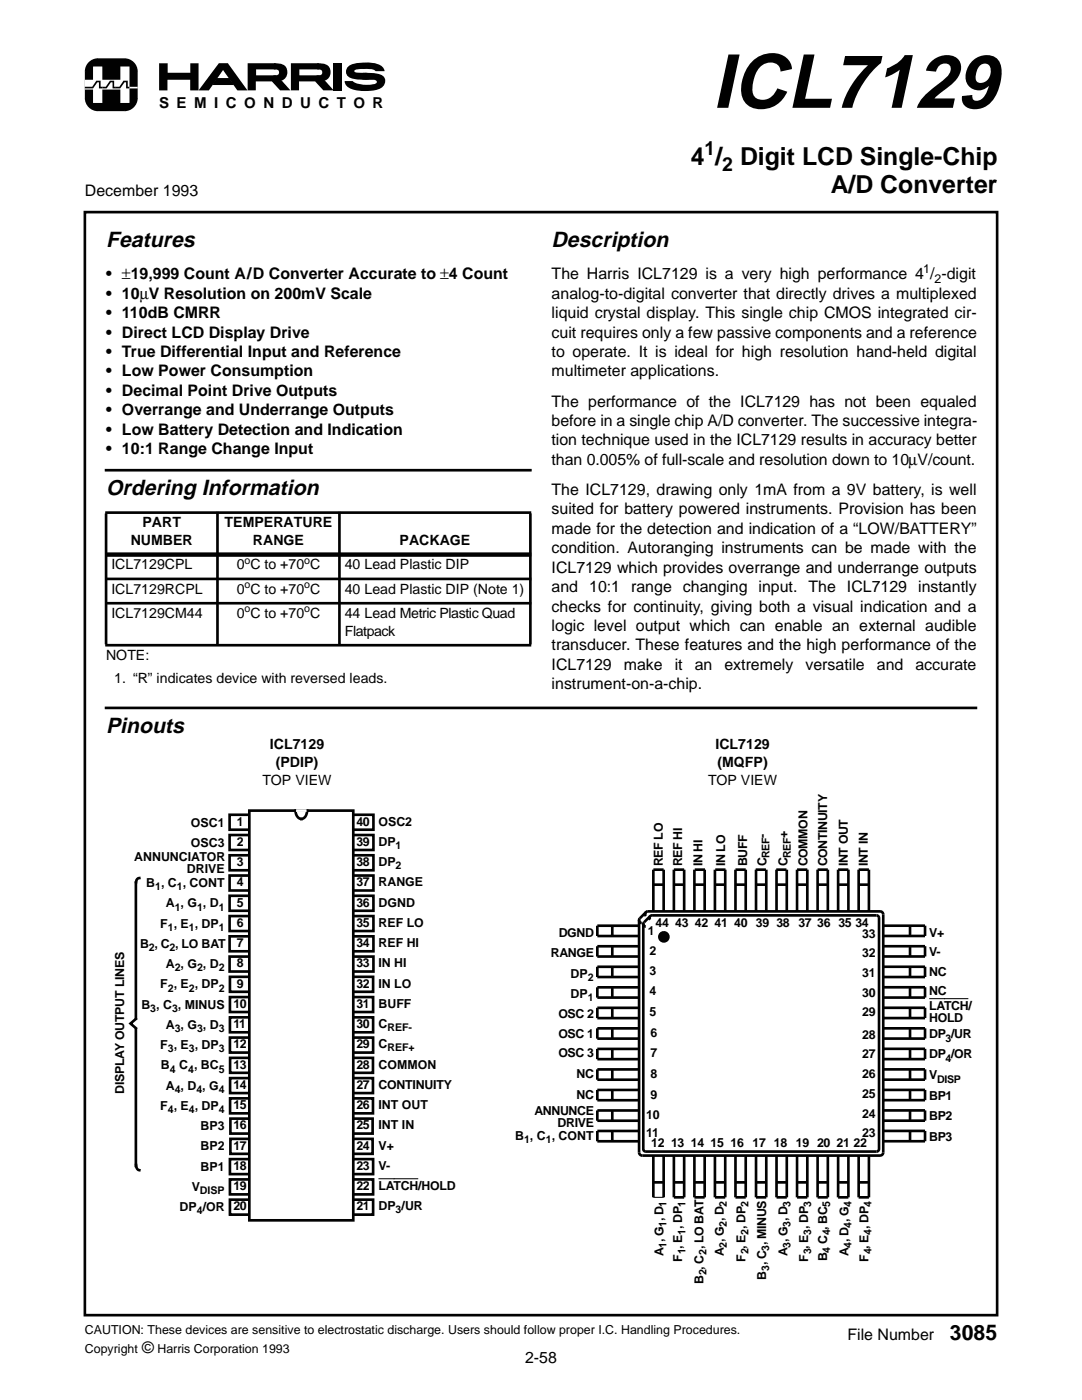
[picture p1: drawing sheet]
<svg xmlns="http://www.w3.org/2000/svg" width="216mm" height="279mm" viewBox="0 0 216 279" stroke-linecap="round" stroke-linejoin="round" font-family="sans-serif">
<path d="M16.9 42.3h182.1v220.2h-182.1z" fill="none" stroke="#010101" stroke-width=".53"/>
<path d="M16.9 14.3l2.7-2.7h5.2l2.7 2.7v5.2l-2.7 2.7h-5.2l-2.7-2.7z" fill-rule="evenodd" fill="#010101"/>
<g fill="#010101">
<path d="M24.8 11.6a2.65 2.65 0 0 1 2.7 2.7h-2.7z"/>
<path d="M24.8 19.5h2.7a2.65 2.65 0 0 1-2.7 2.7z"/>
<path d="M16.9 19.5h2.7v2.7a2.65 2.65 0 0 1-2.7-2.7z"/>
<path d="M17.9 12.2l1.1-.5 .6-.1v2.7h-2.7a2.64 2.64 0 0 1 1-2.1z"/>
</g>
<path d="M18.6 13.3h1.8v2.6h3.6v-2.6h1.8v4h1.7v.3h-1.7v2.9h-1.8v-2.6h-3.6v2.6h-1.8v-2.6h-1.7v-2h1.7z" fill-rule="evenodd" fill="#fff"/>
<g fill="#010101">
<path d="M43.3 15.6h2.5l.9 1.4h-4.4z"/>
<path d="M23.1 17.3h.7l.8-1.2h.9v1.2h.3v.3h-.6v-1.2h-.4l-.8 1.2h-.9z" fill-rule="evenodd"/>
<path d="M20.4 17.3h.7l.8-1.2h.9v1.2h.3v.3h-.6v-1.2h-.4l-.8 1.2h-.9z" fill-rule="evenodd"/>
<path d="M16.9 17.3h1.5l.8-1.2h.9v1.2h.3v.3h-.7v-1.2h-.3l-.8 1.2h-1.7z" fill-rule="evenodd"/>
<path d="M31.7 12.6h1.8v1.9h4.5v-1.9h1.6v5.4h-1.6v-2.1h-4.6v2.1h-1.7z" fill-rule="evenodd"/>
<path d="M49.4 12.6h5.6v1.3h-3.9v1.1h4l1.1 1.1 1.8 1.9h-2.1l-1.7-1.8h-3.2v1.8h-1.6z" fill-rule="evenodd"/>
<path d="M66.6 12.6h1.6v5.4h-1.6z" fill-rule="evenodd"/>
<path d="M43.7 12.6h1.8l3.9 5.4h-2l-2.9-4-2.8 4h-2.1z" fill-rule="evenodd"/>
<path d="M54.7 12.6h.5a1.75 1.75 0 0 1 2.2 1.9 1.75 1.75 0 0 1-2.5 1.4 .75 .75 0 0 1-.4-.8l.6-.1a.58 .58 0 0 0 .6-.5 .58 .58 0 0 0-.6-.6h-.5z" fill-rule="evenodd"/>
<path d="M69.5 13.3a6.5 6.5 0 0 1 4.1-.8 2.84 2.84 0 0 1 3.1 1.7h-1.8a2.8 2.8 0 0 0-2.3-.4h-.5a1.27 1.27 0 0 0-1.4 .4 1.96 1.96 0 0 0 1.7 .3 1.11 1.11 0 0 1 1.5 .7v.4a2.49 2.49 0 0 1-2 .3 3.4 3.4 0 0 1-2.7-1l-.2-.6 .2-.6z" fill-rule="evenodd"/>
<path d="M68.8 16.2h1.6a5.5 5.5 0 0 0 4.7 .4l.1-.2a1.15 1.15 0 0 0-1.4-.5 1.75 1.75 0 0 1-2.1-.7l.1-.3a3.7 3.7 0 0 1 2.8-.3 2.6 2.6 0 0 1 2.2 1 1.93 1.93 0 0 1-2 2.4 8.9 8.9 0 0 1-5.2-.5l-.7-.8z" fill-rule="evenodd"/>
<path d="M58 12.6h5.6v1.3h-3.9v1.1h4l1.1 1.1 1.8 1.9h-2.1l-1.6-1.8h-3.2v1.8h-1.7z" fill-rule="evenodd"/>
<path d="M63.3 12.6h.5a1.75 1.75 0 0 1 2.2 1.9 1.75 1.75 0 0 1-2.5 1.4 .75 .75 0 0 1-.3-.8l.5-.1a.58 .58 0 0 0 .6-.5 .58 .58 0 0 0-.5-.6h-.5z" fill-rule="evenodd"/>
</g>
<path d="M21.2 139.2h173.5v119.5h-173.5z" fill-rule="evenodd" fill="#fff"/>
<path d="M21.2 141.3h173.5" fill="none" stroke="#010101" stroke-width=".53"/>
<path d="M45.8 190.8h3.7v3h-3.7z" fill-rule="evenodd" fill="#fff"/>
<path d="M49.5 190.9h-3.7v3h3.7" fill="none" stroke="#010101" stroke-width=".53"/>
<path d="M45.8 186.9h3.7v3h-3.7z" fill-rule="evenodd" fill="#fff"/>
<path d="M49.5 186.9h-3.7v2.9h3.7" fill="none" stroke="#010101" stroke-width=".53"/>
<path d="M45.8 182.9h3.7v2.9h-3.7z" fill-rule="evenodd" fill="#fff"/>
<path d="M49.5 182.8h-3.7v3h3.7" fill="none" stroke="#010101" stroke-width=".53"/>
<path d="M45.8 178.8h3.6v3h-3.6z" fill-rule="evenodd" fill="#fff"/>
<path d="M49.4 178.8h-3.6v3h3.6" fill="none" stroke="#010101" stroke-width=".53"/>
<path d="M45.8 174.8h3.7v3h-3.7z" fill-rule="evenodd" fill="#fff"/>
<path d="M49.5 174.7h-3.7v3h3.7" fill="none" stroke="#010101" stroke-width=".53"/>
<path d="M45.8 170.7h3.7v3h-3.7z" fill-rule="evenodd" fill="#fff"/>
<path d="M49.5 170.7h-3.7v3h3.7" fill="none" stroke="#010101" stroke-width=".53"/>
<path d="M45.8 166.7h3.7v3h-3.7z" fill-rule="evenodd" fill="#fff"/>
<path d="M49.5 166.7h-3.7v2.9h3.7" fill="none" stroke="#010101" stroke-width=".53"/>
<path d="M45.8 162.7h3.8v2.9h-3.8z" fill-rule="evenodd" fill="#fff"/>
<path d="M49.6 162.6h-3.8v3h3.8" fill="none" stroke="#010101" stroke-width=".53"/>
<path d="M45.9 194.9h3.5v3h-3.5z" fill-rule="evenodd" fill="#fff"/>
<path d="M49.4 194.9h-3.5v3h3.5" fill="none" stroke="#010101" stroke-width=".53"/>
<path d="M45.9 198.9h3.5v3h-3.5z" fill-rule="evenodd" fill="#fff"/>
<path d="M49.4 199h-3.5v3h3.5" fill="none" stroke="#010101" stroke-width=".53"/>
<path d="M45.9 202.9h3.6v3h-3.6z" fill-rule="evenodd" fill="#fff"/>
<path d="M49.5 203h-3.6v3h3.6" fill="none" stroke="#010101" stroke-width=".53"/>
<path d="M45.9 207h3.5v3h-3.5z" fill-rule="evenodd" fill="#fff"/>
<path d="M49.4 207.1h-3.5v3h3.5" fill="none" stroke="#010101" stroke-width=".53"/>
<path d="M46 227.2h3.4v2.9h-3.4z" fill-rule="evenodd" fill="#fff"/>
<path d="M49.4 227.3h-3.4v3h3.4" fill="none" stroke="#010101" stroke-width=".53"/>
<path d="M46 223.1h3.4v3h-3.4z" fill-rule="evenodd" fill="#fff"/>
<path d="M49.4 223.2h-3.4v3h3.4" fill="none" stroke="#010101" stroke-width=".53"/>
<path d="M45.9 219.2h3.6v3h-3.6z" fill-rule="evenodd" fill="#fff"/>
<path d="M49.5 219.2h-3.6v3h3.6" fill="none" stroke="#010101" stroke-width=".53"/>
<path d="M45.9 215.1h3.6v3h-3.6z" fill-rule="evenodd" fill="#fff"/>
<path d="M49.5 215.2h-3.6v3h3.6" fill="none" stroke="#010101" stroke-width=".53"/>
<path d="M45.9 211.1h3.6v3h-3.6z" fill-rule="evenodd" fill="#fff"/>
<path d="M49.5 211.1h-3.6v3h3.6" fill="none" stroke="#010101" stroke-width=".53"/>
<path d="M45.9 239.1h3.6v3h-3.6z" fill-rule="evenodd" fill="#fff"/>
<path d="M49.5 239.4h-3.6v3h3.6" fill="none" stroke="#010101" stroke-width=".53"/>
<path d="M45.9 235.1h3.6v2.9h-3.6z" fill-rule="evenodd" fill="#fff"/>
<path d="M49.5 235.4h-3.6v3h3.6" fill="none" stroke="#010101" stroke-width=".53"/>
<path d="M45.9 231h3.6v3h-3.6z" fill-rule="evenodd" fill="#fff"/>
<path d="M49.5 231.3h-3.6v3h3.6" fill="none" stroke="#010101" stroke-width=".53"/>
<path d="M70.9 190.8h3.6v3h-3.6z" fill-rule="evenodd" fill="#fff"/>
<path d="M70.9 190.9h3.6v3h-3.6" fill="none" stroke="#010101" stroke-width=".53"/>
<path d="M70.9 186.9h3.6v3h-3.6z" fill-rule="evenodd" fill="#fff"/>
<path d="M70.9 186.9h3.6v2.9h-3.6" fill="none" stroke="#010101" stroke-width=".53"/>
<path d="M70.9 182.9h3.6v2.9h-3.6z" fill-rule="evenodd" fill="#fff"/>
<path d="M70.9 182.8h3.6v3h-3.6" fill="none" stroke="#010101" stroke-width=".53"/>
<path d="M70.9 178.8h3.6v3h-3.6z" fill-rule="evenodd" fill="#fff"/>
<path d="M70.9 178.8h3.6v3h-3.6" fill="none" stroke="#010101" stroke-width=".53"/>
<path d="M70.8 174.8h3.7v3h-3.7z" fill-rule="evenodd" fill="#fff"/>
<path d="M70.8 174.7h3.7v3h-3.7" fill="none" stroke="#010101" stroke-width=".53"/>
<path d="M70.9 170.7h3.6v3h-3.6z" fill-rule="evenodd" fill="#fff"/>
<path d="M70.9 170.7h3.6v3h-3.6" fill="none" stroke="#010101" stroke-width=".53"/>
<path d="M70.9 166.7h3.6v3h-3.6z" fill-rule="evenodd" fill="#fff"/>
<path d="M70.9 166.7h3.6v2.9h-3.6" fill="none" stroke="#010101" stroke-width=".53"/>
<path d="M70.7 162.7h3.8v2.9h-3.8z" fill-rule="evenodd" fill="#fff"/>
<path d="M70.7 162.6h3.8v3h-3.8" fill="none" stroke="#010101" stroke-width=".53"/>
<path d="M70.9 194.9h3.6v3h-3.6z" fill-rule="evenodd" fill="#fff"/>
<path d="M70.9 194.9h3.6v3h-3.6" fill="none" stroke="#010101" stroke-width=".53"/>
<path d="M70.9 198.9h3.6v3h-3.6z" fill-rule="evenodd" fill="#fff"/>
<path d="M70.9 199h3.6v3h-3.6" fill="none" stroke="#010101" stroke-width=".53"/>
<path d="M70.9 202.9h3.6v3h-3.6z" fill-rule="evenodd" fill="#fff"/>
<path d="M70.9 203h3.6v3h-3.6" fill="none" stroke="#010101" stroke-width=".53"/>
<path d="M70.9 207h3.6v3h-3.6z" fill-rule="evenodd" fill="#fff"/>
<path d="M70.9 207.1h3.6v3h-3.6" fill="none" stroke="#010101" stroke-width=".53"/>
<path d="M70.9 227.2h3.5v2.9h-3.5z" fill-rule="evenodd" fill="#fff"/>
<path d="M70.9 227.3h3.5v3h-3.5" fill="none" stroke="#010101" stroke-width=".53"/>
<path d="M70.9 223.1h3.5v3h-3.5z" fill-rule="evenodd" fill="#fff"/>
<path d="M70.9 223.2h3.5v3h-3.5" fill="none" stroke="#010101" stroke-width=".53"/>
<path d="M70.9 219.2h3.5v3h-3.5z" fill-rule="evenodd" fill="#fff"/>
<path d="M70.9 219.2h3.5v3h-3.5" fill="none" stroke="#010101" stroke-width=".53"/>
<path d="M70.8 215.1h3.6v3h-3.6z" fill-rule="evenodd" fill="#fff"/>
<path d="M70.8 215.2h3.6v3h-3.6" fill="none" stroke="#010101" stroke-width=".53"/>
<path d="M70.8 211.1h3.6v3h-3.6z" fill-rule="evenodd" fill="#fff"/>
<path d="M70.8 211.1h3.6v3h-3.6" fill="none" stroke="#010101" stroke-width=".53"/>
<path d="M70.9 239.1h3.6v3h-3.6z" fill-rule="evenodd" fill="#fff"/>
<path d="M70.9 239.4h3.6v3h-3.6" fill="none" stroke="#010101" stroke-width=".53"/>
<path d="M70.9 235.1h3.6v2.9h-3.6z" fill-rule="evenodd" fill="#fff"/>
<path d="M70.9 235.4h3.6v3h-3.6" fill="none" stroke="#010101" stroke-width=".53"/>
<path d="M70.8 231h3.7v3h-3.7z" fill-rule="evenodd" fill="#fff"/>
<path d="M70.8 231.3h3.7v3h-3.7" fill="none" stroke="#010101" stroke-width=".53"/>
<g fill="#010101" stroke="#010101" stroke-width=".2">
<path d="M75.5 235.2h3.2z"/>
<path d="M78.5 235.2h5z"/>
</g>
<path d="M26 204.3l1.1-.9v1.8z" fill="#fff"/>
<path d="M27.1 176.1v27.1M27.8 175.2a.76 .76 0 0 0-.6 .9M27.1 203.4l-1.1 .9 1.1 .9M27.1 205.4v27.3M27.2 232.5a.93 .93 0 0 0 .6 1" fill="none" stroke="#010101" stroke-width=".53"/>
<path d="M49.7 161.8h20.8v81.7h-20.8z" fill-rule="evenodd" fill="#fff" stroke="#010101" stroke-width=".53"/>
<path d="M59 161.8l.1 .7 .3 .5 .4 .4h.4M61.3 161.8l-.2 .9a1.12 1.12 0 0 1-1 .7M127.5 183.6v46.4M128.4 184.4v44.9M176.2 182.5v47.5" fill="none" stroke="#010101" stroke-width=".53"/>
<path d="M59.3 161.8h1.6" fill="none" stroke="#fff" stroke-width=".53"/>
<path d="M131.8 186.3l.7-.2v.8v-.8a.88 .88 0 0 1 .8 1.1 .88 .88 0 0 1-1.3 .5 .88 .88 0 0 1-.2-1.4z" fill="#010101"/>
<g fill="none" stroke="#010101" stroke-width=".53">
<path d="M21.2 93.8h84.6M130.4 176.6h2M134.5 176.6h2M138.6 176.6h2M138.6 173.6v8.3M138.6 173.6h2.1M140.6 173.6v8.3M142.7 176.6h2M142.7 173.6v8.3M142.7 173.6h2.1M144.7 173.6v8.3M146.8 176.6h2"/>
<path d="M150.8 173.6h2M150.9 176.6h2M150.9 173.6v8.3M152.9 173.6v8.3M154.9 173.6h2M154.9 173.6v8.3M154.9 176.6h2.1M157 173.6v8.3M159 176.6h2.1M163.1 176.6h2.1M167.2 176.6h2.1M171.3 176.6h2.1"/>
<path d="M122.2 184.7v2.1M122.2 188.8v2.1M122.2 192.9v2.1M122.2 197v2.1M127.5 184.7h-8.3v2.1h8.3M127.5 188.8h-8.3v2.1h8.3M127.5 192.9h-8.3v2.1h8.3M127.5 197h-8.3v2.1h8.3M128.9 182l-1.2 1.3a.56 .56 0 0 0-.1 .6 .56 .56 0 0 0 .5 .3M129.7 183.5a.51 .51 0 0 1-.1-.5 .51 .51 0 0 1 .5-.3h44.8l.4 .2 .1 46.4-.3 .5h-.2h-46l-.5-.2v-.3M129.7 182.8l-1.2 1.3a.48 .48 0 0 0-.1 .5 .48 .48 0 0 0 .5 .3M130.4 181.9v-8.3h2v8.3"/>
<path d="M134.5 181.9v-8.3h2v8.3M146.8 181.9v-8.3h2v8.3M159 181.9v-8.3h2.1v8.3M163.1 181.9v-8.3h2.1v8.3M167.2 181.9v-8.3h2.1v8.3M171.3 181.9v-8.3h2.1v8.3M176.2 184.7h8.4v2.1h-8.4M176.2 188.8h8.4v2.1h-8.4M176.2 192.9h8.4v2.1h-8.4M176.2 197h8.4v2.1h-8.4M176.2 182.5a.65 .65 0 0 0-.6-.6h-46.3a.55 .55 0 0 0-.5 .3 .55 .55 0 0 0 .1 .6M181.6 184.7v2.1"/>
<path d="M181.6 188.8v2.1M181.6 192.9v2.1M181.6 197v2.1M122.2 201.1v2.1M122.2 205.2v2.1M122.2 209.3v2.1M122.2 213.4v2.1M122.2 217.5v2.1M127.5 201.1h-8.3v2.1h8.3M127.5 205.2h-8.3v2.1h8.3M127.5 209.3h-8.3v2.1h8.3M127.5 213.4h-8.3v2.1h8.3"/>
<path d="M127.5 217.5h-8.3v2.1h8.3M176.2 201.1h8.4v2.1h-8.4M176.2 205.2h8.4v2.1h-8.4M176.2 209.3h8.4v2.1h-8.4M176.2 213.4h8.4v2.1h-8.4M176.2 217.5h8.4v2.1h-8.4M181.6 201.1v2.1M181.6 205.2v2.1M181.6 209.3v2.1M181.6 213.4v2.1M181.6 217.5v2.1M122.2 221.6v2.1"/>
<path d="M122.2 225.7v2.1M127.5 230a.65 .65 0 0 0 .7 .6h47.4a.65 .65 0 0 0 .6-.6M127.5 221.6h-8.3v2.1h8.3M127.5 225.7h-8.3v2.1h8.3M130.4 230.6v8.4M130.4 236h2M132.4 230.6v8.4M134.5 230.6v8.4h2v-8.4M134.5 236h2M138.6 230.6v8.4h2v-8.4M138.6 236h2M142.7 230.6v8.4h2v-8.4"/>
<path d="M142.7 236h2M146.8 230.6v8.4h2v-8.4M146.8 236h2M150.9 230.6v8.4h2v-8.4M150.9 236h2M154.9 230.6v8.4h2.1v-8.4M154.9 236h2.1M159 230.6v8.4h2.1v-8.4M159 236h2.1M163.1 230.6v8.4h2.1v-8.4M163.1 236h2.1M167.2 230.6v8.4h2.1v-8.4"/>
<path d="M167.2 236h2.1M171.3 230.6v8.4h2.1v-8.4M171.3 236h2.1M176.2 221.6h8.4v2.1h-8.4M176.2 225.7h8.4v2.1h-8.4M181.6 221.6v2.1M181.6 225.7v2.1"/>
<circle cx="132.5" cy="187" r=".9"/>
</g>
<path d="M130.4 239h2" fill="none" stroke="#010101" stroke-width=".2"/>
<g fill="#010101" stroke="#010101" stroke-width=".2">
<path d="M185.4 199.3h3.2z"/>
<path d="M188.4 199.3h4.8z"/>
</g>
<g fill="#010101" stroke="#010101" stroke-width=".53">
<path d="M21.2 102.5v26.1z"/>
<path d="M43.4 102.1v26.8z"/>
<path d="M67.7 102.1v26.8z"/>
<path d="M105.8 102.5v26.1z"/>
<path d="M21 102.3h85z"/>
<path d="M21 115.5h85z"/>
<path d="M21 120.4h85z"/>
<path d="M21 128.8h85z"/>
</g>
<path d="M21 110.7h85z" fill="#010101" stroke="#010101" stroke-width=".88" stroke-linecap="butt"/>
<text font-size="15.1" fill="#010101" x="142.1" y="21.5">ICL7129</text>
<g font-size="4.9" fill="#010101">
<text x="137.8" y="32.9">4 / Digit LCD Single-Chip</text>
<text x="165.8" y="38.6">A/D Converter</text>
</g>
<g font-size="4.3" fill="#010101">
<text x="21.2" y="49.4">Features</text>
<text x="110.1" y="49.4">Description</text>
<text x="21.2" y="98.8">Ordering Information</text>
<text x="21.2" y="146.2">Pinouts</text>
</g>
<text font-size="4.2" fill="#010101" x="189.6" y="267.4">3085</text>
<g font-size="3.9" fill="#010101">
<text x="140.6" y="30.9">1</text>
<text x="144.1" y="34.2">2</text>
</g>
<g font-size="3.2" fill="#010101">
<text x="16.9" y="39.2">December 1993</text>
<text x="21.2" y="55.7">• ±19,999 Count A/D Converter Accurate to ±4 Count</text>
<text x="21.2" y="59.6">• 10µV Resolution on 200mV Scale</text>
<text x="110.1" y="55.7">The Harris ICL7129 is a very high performance 4 / -digit</text>
<text x="110.1" y="59.6">analog-to-digital converter that directly drives a multiplexed</text>
<text x="21.2" y="63.5">• 110dB CMRR</text>
<text x="110.1" y="63.5">liquid crystal display. This single chip CMOS integrated cir-</text>
<text x="21.2" y="67.4">• Direct LCD Display Drive</text>
<text x="21.2" y="71.3">• True Differential Input and Reference</text>
<text x="110.1" y="67.4">cuit requires only a few passive components and a reference</text>
<text x="110.1" y="71.3">to operate. It is ideal for high resolution hand-held digital</text>
<text x="21.2" y="75.1">• Low Power Consumption</text>
<text x="110.1" y="75.1">multimeter applications.</text>
<text x="21.2" y="79">• Decimal Point Drive Outputs</text>
<text x="21.2" y="82.9">• Overrange and Underrange Outputs</text>
<text x="110.1" y="81.1">The performance of the ICL7129 has not been equaled</text>
<text x="21.2" y="86.8">• Low Battery Detection and Indication</text>
<text x="110.1" y="85">before in a single chip A/D converter. The successive integra-</text>
<text x="110.1" y="88.9">tion technique used in the ICL7129 results in accuracy better</text>
<text x="21.2" y="90.7">• 10:1 Range Change Input</text>
<text x="110.1" y="92.8">than 0.005% of full-scale and resolution down to 10µV/count.</text>
<text x="110.1" y="98.8">The ICL7129, drawing only 1mA from a 9V battery, is well</text>
<text x="110.1" y="102.7">suited for battery powered instruments. Provision has been</text>
<text x="110.1" y="106.5">made for the detection and indication of a “LOW/BATTERY”</text>
<text x="110.1" y="110.4">condition. Autoranging instruments can be made with the</text>
<text x="110.1" y="114.3">ICL7129 which provides overrange and underrange outputs</text>
<text x="110.1" y="118.2">and 10:1 range changing input. The ICL7129 instantly</text>
<text x="110.1" y="122.1">checks for continuity, giving both a visual indication and a</text>
<text x="110.1" y="125.9">logic level output which can enable an external audible</text>
<text x="110.1" y="129.8">transducer. These features and the high performance of the</text>
<text x="110.1" y="133.7">ICL7129</text>
<text x="110.1" y="137.6">instrument-on-a-chip.</text>
<text x="124.5" y="133.7">make</text>
<text x="134.6" y="133.7">it</text>
<text x="138.6" y="133.7">an</text>
<text x="144.5" y="133.7">extremely</text>
<text x="160.7" y="133.7">versatile</text>
<text x="175" y="133.7">and</text>
<text x="182.7" y="133.7">accurate</text>
<text x="169.1" y="267.4">File Number</text>
<text x="28.4" y="270.1">©</text>
<text x="104.8" y="272">2-58</text>
</g>
<text font-size="3" fill="#010101" x="31.7" y="21.5">S E M I C O N D U C T O R</text>
<g font-size="2.8" fill="#010101">
<text x="28.4" y="105.2">PART</text>
<text x="44.8" y="105.2">TEMPERATURE</text>
<text x="22.2" y="113.6">ICL7129CPL</text>
<text x="26.1" y="108.8">NUMBER</text>
<text x="47.2" y="113.6">0 C to +70 C</text>
<text x="50.5" y="108.8">RANGE</text>
<text x="68.8" y="113.6">40 Lead Plastic DIP</text>
<text x="79.7" y="108.8">PACKAGE</text>
<text x="22.2" y="118.5">ICL7129RCPL</text>
<text x="47.2" y="118.5">0 C to +70 C</text>
<text x="68.8" y="118.5">40 Lead Plastic DIP (Note 1)</text>
<text x="22.2" y="123.3">ICL7129CM44</text>
<text x="47.2" y="123.3">0 C to +70 C</text>
<text x="68.8" y="123.3">44 Lead Metric Plastic Quad</text>
<text x="21.2" y="131.7">NOTE:</text>
<text x="68.8" y="126.9">Flatpack</text>
<text x="22.8" y="136.3">1. “R” indicates device with reversed leads.</text>
<text x="53.9" y="149.5">ICL7129</text>
<text x="142.8" y="149.5">ICL7129</text>
<text x="55" y="153">(PDIP)</text>
<text x="143.2" y="153">(MQFP)</text>
<text x="52.4" y="156.6">TOP VIEW</text>
<text x="141.3" y="156.6">TOP VIEW</text>
</g>
<g font-size="2.5" fill="#010101">
<text x="184.2" y="54.5">1</text>
<text x="186.5" y="56.5">2</text>
<text x="38.1" y="165">OSC1</text>
<text x="47.2" y="164.8">1</text>
<text x="71.1" y="164.8">40</text>
<text x="75.5" y="164.8">OSC2</text>
<text x="152.9" y="167.2" transform="rotate(-90 152.9 167.2)">-</text>
<text x="157.2" y="167.2" transform="rotate(-90 157.2 167.2)">+</text>
<text x="26.8" y="171.9">ANNUNCIATOR</text>
<text x="38.1" y="169">OSC3</text>
<text x="47.2" y="168.8">2</text>
<text x="47.2" y="172.9">3</text>
<text x="71.1" y="168.8">39</text>
<text x="71.1" y="172.9">38</text>
<text x="75.5" y="172.9">DP</text>
<text x="75.5" y="168.8">DP</text>
<text x="132.2" y="172.9" transform="rotate(-90 132.2 172.9)">REF LO</text>
<text x="136.1" y="172.9" transform="rotate(-90 136.1 172.9)">REF HI</text>
<text x="140.2" y="172.9" transform="rotate(-90 140.2 172.9)">IN HI</text>
<text x="144.7" y="172.9" transform="rotate(-90 144.7 172.9)">IN LO</text>
<text x="149.1" y="172.9" transform="rotate(-90 149.1 172.9)">BUFF</text>
<text x="152.9" y="172.9" transform="rotate(-90 152.9 172.9)">C</text>
<text x="157.2" y="172.9" transform="rotate(-90 157.2 172.9)">C</text>
<text x="161.2" y="172.9" transform="rotate(-90 161.2 172.9)">COMMON</text>
<text x="165" y="172.9" transform="rotate(-90 165 172.9)">CONTINUITY</text>
<text x="169.2" y="172.9" transform="rotate(-90 169.2 172.9)">INT OUT</text>
<text x="173.2" y="172.9" transform="rotate(-90 173.2 172.9)">INT IN</text>
<text x="29.2" y="177.1">B , C , CONT</text>
<text x="37.3" y="174.3">DRIVE</text>
<text x="47.2" y="176.9">4</text>
<text x="71.1" y="176.9">37</text>
<text x="75.5" y="176.9">RANGE</text>
<text x="32" y="185.1">F , E , DP</text>
<text x="33.1" y="181.1">A , G , D</text>
<text x="47.2" y="180.9">5</text>
<text x="47.2" y="185">6</text>
<text x="71.1" y="180.9">36</text>
<text x="71.1" y="185">35</text>
<text x="75.5" y="180.9">DGND</text>
<text x="75.5" y="185">REF LO</text>
<text x="130.8" y="184.9">44 43 42 41 40</text>
<text x="150.8" y="184.9">39 38</text>
<text x="159.3" y="184.9">37 36 35 34</text>
<text x="28" y="189.2">B , C , LO BAT</text>
<text x="47.2" y="189">7</text>
<text x="71.1" y="189">34</text>
<text x="75.5" y="189">REF HI</text>
<text x="109.9" y="191.1">RANGE</text>
<text x="111.5" y="187.1">DGND</text>
<text x="129.3" y="186.7">1</text>
<text x="129.6" y="190.6">2</text>
<text x="172.1" y="187.2">33</text>
<text x="172.1" y="191.1">32</text>
<text x="185.4" y="186.9">V+</text>
<text x="185.4" y="190.8">V-</text>
<text x="32" y="197.3">F , E , DP</text>
<text x="33.1" y="193.2">A , G , D</text>
<text x="47.2" y="193.1">8</text>
<text x="47.2" y="197.1">9</text>
<text x="71.1" y="193.1">33</text>
<text x="71.1" y="197.1">32</text>
<text x="75.5" y="193">IN HI</text>
<text x="75.5" y="197.1">IN LO</text>
<text x="113.8" y="195.1">DP</text>
<text x="129.6" y="194.5">3</text>
<text x="172.1" y="195">31</text>
<text x="185.4" y="194.7">NC</text>
<text x="28.2" y="201.3">B , C , MINUS</text>
<text x="46.6" y="201.1">10</text>
<text x="71.1" y="201.1">31</text>
<text x="75.5" y="201.1">BUFF</text>
<text x="111.4" y="203.1">OSC 2</text>
<text x="113.8" y="199.1">DP</text>
<text x="129.6" y="198.6">4</text>
<text x="129.6" y="202.8">5</text>
<text x="172.1" y="198.9">30</text>
<text x="172.1" y="202.9">29</text>
<text x="185.4" y="198.6">NC</text>
<text x="185.4" y="201.6">LATCH/</text>
<text x="32" y="209.4">F , E , DP</text>
<text x="33.1" y="205.3">A , G , D</text>
<text x="46.6" y="205.2">11</text>
<text x="46.6" y="209.2">12</text>
<text x="71.1" y="205.2">30</text>
<text x="71.1" y="209.2">29</text>
<text x="75.5" y="205.2">C</text>
<text x="75.5" y="209.2">C</text>
<text x="111.4" y="207.2">OSC 1</text>
<text x="129.8" y="207">6</text>
<text x="172.1" y="207.3">28</text>
<text x="185.4" y="204">HOLD</text>
<text x="185.4" y="207.2">DP /UR</text>
<text x="32.1" y="213.4">B</text>
<text x="35.8" y="213.4">C , BC</text>
<text x="46.6" y="213.3">13</text>
<text x="71.1" y="213.3">28</text>
<text x="75.5" y="213.3">COMMON</text>
<text x="111.4" y="211">OSC 3</text>
<text x="115" y="215.1">NC</text>
<text x="129.8" y="211">7</text>
<text x="129.8" y="215.1">8</text>
<text x="172.1" y="211.2">27</text>
<text x="172.1" y="215.1">26</text>
<text x="185.4" y="215.4">V</text>
<text x="185.4" y="211.2">DP /OR</text>
<text x="24.7" y="218.4" transform="rotate(-90 24.7 218.4)">DISPLAY OUTPUT LINES</text>
<text x="32" y="221.5">F , E , DP</text>
<text x="33.1" y="217.5">A , D , G</text>
<text x="46.6" y="217.3">14</text>
<text x="46.6" y="221.3">15</text>
<text x="71.1" y="217.3">27</text>
<text x="71.1" y="221.3">26</text>
<text x="75.5" y="217.3">CONTINUITY</text>
<text x="75.5" y="221.3">INT OUT</text>
<text x="115" y="219.3">NC</text>
<text x="129.8" y="219.3">9</text>
<text x="172.1" y="219.1">25</text>
<text x="185.4" y="219.4">BP1</text>
<text x="40" y="225.6">BP3</text>
<text x="46.6" y="225.4">16</text>
<text x="71.1" y="225.4">25</text>
<text x="75.5" y="225.4">INT IN</text>
<text x="102.8" y="227.6">B , C , CONT</text>
<text x="106.6" y="222.5">ANNUNCE</text>
<text x="111.3" y="224.9">DRIVE</text>
<text x="128.9" y="223.3">10</text>
<text x="128.9" y="226.9">11</text>
<text x="172.1" y="223.2">24</text>
<text x="172.1" y="226.9">23</text>
<text x="185.4" y="227.6">BP3</text>
<text x="185.4" y="223.4">BP2</text>
<text x="40" y="229.6">BP2</text>
<text x="40" y="233.6">BP1</text>
<text x="46.6" y="229.4">17</text>
<text x="46.6" y="233.5">18</text>
<text x="71.1" y="229.4">24</text>
<text x="71.1" y="233.5">23</text>
<text x="75.5" y="229.4">V+</text>
<text x="75.5" y="233.5">V-</text>
<text x="129.9" y="229">12 13 14 15 16 17</text>
<text x="154.4" y="229">18</text>
<text x="158.8" y="229">19</text>
<text x="163" y="229">20</text>
<text x="166.9" y="229">21</text>
<text x="170.3" y="229">22</text>
<text x="38.2" y="237.7">V</text>
<text x="46.6" y="237.5">19</text>
<text x="71.1" y="237.5">22</text>
<text x="75.5" y="237.5">LATCH/HOLD</text>
<text x="35.8" y="241.7">DP /OR</text>
<text x="46.6" y="241.5">20</text>
<text x="71.1" y="241.5">21</text>
<text x="75.5" y="241.5">DP /UR</text>
<text x="132.4" y="250.7" transform="rotate(-90 132.4 250.7)">A , G , D</text>
<text x="136.1" y="251.8" transform="rotate(-90 136.1 251.8)">F , E , DP</text>
<text x="144.4" y="250.7" transform="rotate(-90 144.4 250.7)">A , G , D</text>
<text x="148.7" y="251.8" transform="rotate(-90 148.7 251.8)">F , E , DP</text>
<text x="157.1" y="250.7" transform="rotate(-90 157.1 250.7)">A , G , D</text>
<text x="161.2" y="251.8" transform="rotate(-90 161.2 251.8)">F , E , DP</text>
<text x="165.1" y="251.7" transform="rotate(-90 165.1 251.7)">B C , BC</text>
<text x="169.3" y="250.7" transform="rotate(-90 169.3 250.7)">A , D , G</text>
<text x="173.3" y="251.8" transform="rotate(-90 173.3 251.8)">F , E , DP</text>
<text x="140.4" y="256.2" transform="rotate(-90 140.4 256.2)">B , C , LO BAT</text>
<text x="152.9" y="255.4" transform="rotate(-90 152.9 255.4)">B , C , MINUS</text>
<text x="16.9" y="266.2">CAUTION: These devices are sensitive to electrostatic discharge. Users should follow proper I.C. Handling Procedures.</text>
<text x="16.9" y="270.1">Copyright</text>
<text x="31.4" y="270.1">Harris Corporation 1993</text>
</g>
<g font-size="2.1" fill="#010101">
<text x="48.8" y="112.5">o</text>
<text x="60.7" y="112.5">o</text>
<text x="48.8" y="117.3">o</text>
<text x="60.7" y="117.3">o</text>
<text x="48.8" y="122.2">o</text>
<text x="60.7" y="122.2">o</text>
<text x="78.9" y="169.4">1</text>
<text x="78.9" y="173.5">2</text>
<text x="153.5" y="171.2" transform="rotate(-90 153.5 171.2)">REF</text>
<text x="157.8" y="171.2" transform="rotate(-90 157.8 171.2)">REF</text>
<text x="31" y="177.7">1</text>
<text x="35.3" y="177.7">1</text>
<text x="33.5" y="185.8">1</text>
<text x="34.9" y="181.7">1</text>
<text x="37.7" y="185.8">1</text>
<text x="39.3" y="181.7">1</text>
<text x="43.7" y="181.7">1</text>
<text x="43.7" y="185.8">1</text>
<text x="29.7" y="189.8">2</text>
<text x="33.8" y="189.8">2</text>
<text x="33.5" y="197.9">2</text>
<text x="34.9" y="193.8">2</text>
<text x="37.7" y="197.9">2</text>
<text x="39.3" y="193.8">2</text>
<text x="43.7" y="193.8">2</text>
<text x="43.7" y="197.9">2</text>
<text x="117.3" y="195.7">2</text>
<text x="30" y="201.9">3</text>
<text x="34.3" y="201.9">3</text>
<text x="117.3" y="199.7">1</text>
<text x="34.9" y="206">3</text>
<text x="39.3" y="206">3</text>
<text x="43.7" y="206">3</text>
<text x="77.3" y="205.8">REF-</text>
<text x="77.3" y="209.8">REF+</text>
<text x="188.7" y="207.9">3</text>
<text x="33.5" y="210">3</text>
<text x="33.9" y="214">4</text>
<text x="37.5" y="214">4</text>
<text x="37.7" y="210">3</text>
<text x="43.7" y="210">3</text>
<text x="43.7" y="214">5</text>
<text x="188.7" y="211.9">4</text>
<text x="34.9" y="218.1">4</text>
<text x="39.2" y="218.1">4</text>
<text x="43.7" y="218.1">4</text>
<text x="187" y="216">DISP</text>
<text x="33.5" y="222.1">4</text>
<text x="37.7" y="222.1">4</text>
<text x="43.7" y="222.1">4</text>
<text x="104.6" y="228.2">1</text>
<text x="108.9" y="228.2">1</text>
<text x="39.9" y="238.3">DISP</text>
<text x="39.3" y="242.3">4</text>
<text x="78.9" y="242.2">3</text>
<text x="133" y="244.8" transform="rotate(-90 133 244.8)">1</text>
<text x="133" y="240.8" transform="rotate(-90 133 240.8)">1</text>
<text x="136.8" y="240.8" transform="rotate(-90 136.8 240.8)">1</text>
<text x="145.1" y="244.8" transform="rotate(-90 145.1 244.8)">2</text>
<text x="145.1" y="240.8" transform="rotate(-90 145.1 240.8)">2</text>
<text x="149.4" y="240.8" transform="rotate(-90 149.4 240.8)">2</text>
<text x="157.8" y="244.8" transform="rotate(-90 157.8 244.8)">3</text>
<text x="157.8" y="240.8" transform="rotate(-90 157.8 240.8)">3</text>
<text x="161.9" y="240.8" transform="rotate(-90 161.9 240.8)">3</text>
<text x="165.7" y="240.8" transform="rotate(-90 165.7 240.8)">5</text>
<text x="169.9" y="245" transform="rotate(-90 169.9 245)">4</text>
<text x="169.9" y="240.8" transform="rotate(-90 169.9 240.8)">4</text>
<text x="173.9" y="240.8" transform="rotate(-90 173.9 240.8)">4</text>
<text x="133" y="249" transform="rotate(-90 133 249)">1</text>
<text x="136.8" y="250.3" transform="rotate(-90 136.8 250.3)">1</text>
<text x="136.8" y="246.4" transform="rotate(-90 136.8 246.4)">1</text>
<text x="141" y="250.5" transform="rotate(-90 141 250.5)">2</text>
<text x="145.1" y="249" transform="rotate(-90 145.1 249)">2</text>
<text x="149.4" y="250.3" transform="rotate(-90 149.4 250.3)">2</text>
<text x="149.4" y="246.4" transform="rotate(-90 149.4 246.4)">2</text>
<text x="153.5" y="249.6" transform="rotate(-90 153.5 249.6)">3</text>
<text x="157.8" y="249" transform="rotate(-90 157.8 249)">3</text>
<text x="161.9" y="250.3" transform="rotate(-90 161.9 250.3)">3</text>
<text x="161.9" y="246.4" transform="rotate(-90 161.9 246.4)">3</text>
<text x="165.7" y="250" transform="rotate(-90 165.7 250)">4</text>
<text x="165.7" y="246.5" transform="rotate(-90 165.7 246.5)">4</text>
<text x="169.9" y="249" transform="rotate(-90 169.9 249)">4</text>
<text x="173.9" y="250.3" transform="rotate(-90 173.9 250.3)">4</text>
<text x="173.9" y="246.4" transform="rotate(-90 173.9 246.4)">4</text>
<text x="141" y="254.5" transform="rotate(-90 141 254.5)">2</text>
<text x="153.5" y="253.7" transform="rotate(-90 153.5 253.7)">3</text>
</g>
</svg>
